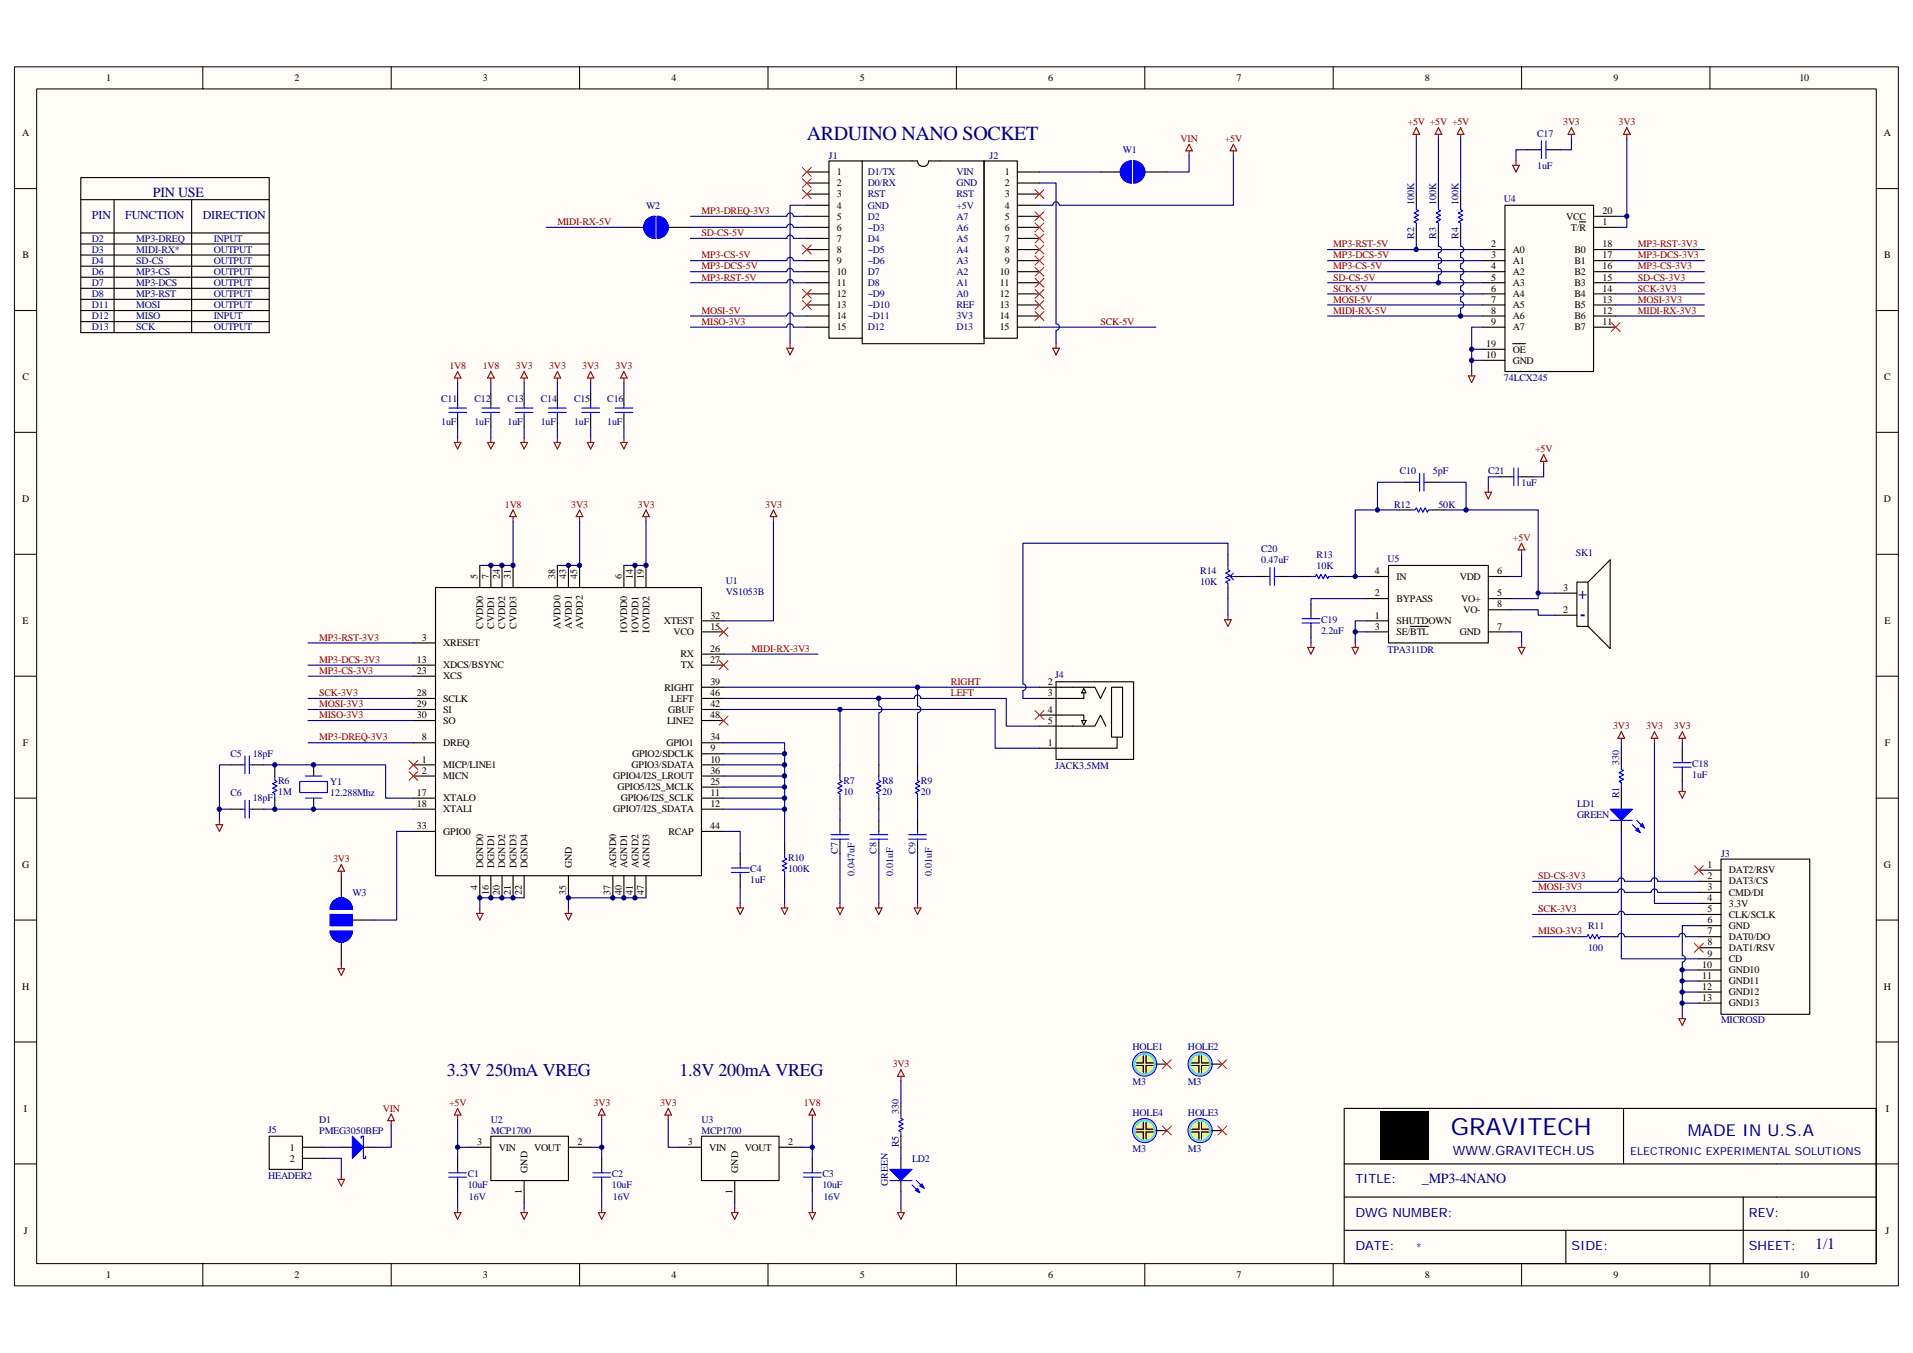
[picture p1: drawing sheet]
<svg xmlns="http://www.w3.org/2000/svg" width="297mm" height="210mm" viewBox="0 0 297 210" stroke-linecap="round" stroke-linejoin="round" font-family="sans-serif">
<path d="M2.3 10.4h292.5v189.2h-292.5z" fill="#fffcf8"/>
<path d="M2.2 10.4h292.6v189.2h-292.6z" fill="none" stroke="#000" stroke-width=".16"/>
<path d="M5.7 13.8h285.6v182.3h-285.6z" fill="#fffcf8"/>
<g fill="none" stroke="#000" stroke-width=".16">
<path d="M5.7 13.8h285.6v182.3h-285.6zM31.5 10.4v3.4M60.7 10.4v3.4M90 10.4v3.4M119.2 10.4v3.4M148.5 10.4v3.4M177.8 10.4v3.4M207 10.4v3.4M236.3 10.4v3.4M265.5 10.4v3.4M2.2 29.3h3.5M291.3 29.3h3.5"/>
<path d="M2.2 48.2h3.5M291.3 48.2h3.5M2.2 67.1h3.5M291.3 67.1h3.5M2.2 86h3.5M291.3 86h3.5M2.2 104.9h3.5M291.3 104.9h3.5M2.2 123.9h3.5M291.3 123.9h3.5M2.2 142.8h3.5M291.3 142.8h3.5"/>
<path d="M2.2 161.7h3.5M291.3 161.7h3.5M2.2 180.6h3.5M31.5 196.1v3.5M60.7 196.1v3.5M90 196.1v3.5M119.2 196.1v3.5M148.5 196.1v3.5M177.8 196.1v3.5M207 196.1v3.5M236.3 196.1v3.5M265.5 196.1v3.5"/>
<path d="M291.3 180.6h3.5"/>
</g>
<g fill="none" stroke="#000" stroke-width=".17">
<path d="M96.9 35.3h3.4M103.8 35.3h3.4M125.3 26.7h3.4M125.3 28.4h3.4M125.3 30.1h3.4M125.3 31.9h3.4M125.3 33.6h3.4M125.3 35.3h3.4M125.3 37h3.4M125.3 38.7h3.4M128.7 25h5.2v27.5h-5.2zM133.9 25h8.6a.87 .87 0 0 0 1.3 .7l.3-.3 .1-.4h8.6v28.3h-18.9v-.8"/>
<path d="M152.8 25h5.2v27.5h-5.2zM158 26.7h3.4M158 28.4h3.4M158 30.1h3.4M158 31.9h3.4M158 33.6h3.4M158 35.3h3.4M158 37h3.4M158 38.7h3.4M170.9 26.7h3.4M177.8 26.7h3.4M219.9 30.1v1.8"/>
<path d="M219.9 35.3v1.7M223.3 30.1v1.8M223.3 35.3v1.7M226.8 30.1v1.8M226.8 35.3v1.7M230.2 38.7h3.5M233.7 31.9h13.7v25.8h-13.7zM237.1 23.2h1.7M240.6 23.2h1.7M245.2 34.4h1M247.4 33.6h3.5M247.4 35.3h3.5"/>
<path d="M247.4 38.7h3.5M125.3 40.4h3.4M125.3 42.2h3.4M125.3 43.9h3.4M125.3 45.6h3.4M125.3 47.3h3.4M125.3 49h3.4M125.3 50.8h3.4M158 40.4h3.4M158 42.2h3.4M158 43.9h3.4M158 45.6h3.4"/>
<path d="M158 47.3h3.4M158 49h3.4M158 50.8h3.4M230.2 40.4h3.5M230.2 42.2h3.5M230.2 43.9h3.5M230.2 45.6h3.5M230.2 47.3h3.5M230.2 49h3.5M230.2 50.8h3.5M230.2 55.9h3.5M230.2 54.2h3.5"/>
<path d="M234.9 53.3h2M247.4 40.4h3.5M247.4 42.2h3.5M247.4 43.9h3.5M247.4 45.6h3.5M247.4 47.3h3.5M247.4 49h3.5M247.4 50.8h3.5M71.1 61.1v1.7M71.1 64.5v1.8M76.2 61.1v1.7M76.2 64.5v1.8"/>
<path d="M81.4 61.1v1.7M81.4 64.5v1.8M86.5 61.1v1.7M86.5 64.5v1.8M91.7 61.1v1.7M91.7 64.5v1.8M96.9 61.1v1.7M96.9 64.5v1.8M217.3 79.1h1.8M218.2 74.8h1.7M221.6 74.8h1.7M222.5 79.1h1.7"/>
<path d="M232.8 74h1.7M236.3 74h1.7M64.2 99.8h3.4M67.6 91.2h41.3v44.7h-41.3zM74.5 87.8v3.4M76.2 87.8v3.4M78 87.8v3.4M79.7 87.8v3.4M86.5 87.8v3.4M88.3 87.8v3.4M90 87.8v3.4M96.9 87.8v3.4"/>
<path d="M98.6 87.8v3.4M100.3 87.8v3.4M108.9 96.4h3.5M108.9 98.1h3.5M190.7 86v1.8M190.7 91.2v1.7M191.5 89.5h1.7M195 89.5h1.7M198.4 89.5h1.7M201.8 89.5h1.8M203.6 93.8v1.7M203.6 97.2v1.7"/>
<path d="M207 89.5h1.7M212.2 96.4h3.4M212.2 92.9h3.4M212.2 98.1h3.4M212.2 89.5h3.4M215.6 87.8h15.5v12h-15.5zM219 97.2h2.8M231.1 92.9h3.4M231.1 98.1h3.4M231.1 89.5h3.4M231.1 94.6h3.4M241.4 92.1h3.5"/>
<path d="M241.4 95.5h3.5M244.9 90.3h1.7v6.9h-1.7zM246.6 90.3l3.4-3.4v13.7l-3.4-3.4M35.8 118.7h1.7M39.2 118.7h1.8M42.7 118.7v1.7M48.7 118.7v1.7M64.2 108.4h3.4M64.2 118.7h3.4M64.2 115.3h3.4M64.2 103.2h3.4M64.2 104.9h3.4"/>
<path d="M64.2 110.1h3.4M64.2 111.8h3.4M108.9 106.7h3.5M108.9 108.4h3.5M108.9 118.7h3.5M108.9 115.3h3.5M108.9 117h3.5M108.9 103.2h3.5M108.9 101.5h3.5M108.9 110.1h3.5M108.9 111.8h3.5M130.4 118.7v1.7"/>
<path d="M136.5 118.7v1.7M142.5 118.7v1.7M161.4 106.7h8.6l.9 1.7 .8-1.7M161.4 111h6.9v.8M164 105.8h12v12.1h-12zM167.9 111.8h.7l-.3 .7zM168.3 107.5v.9h-6.9M168.3 106.8l.3 .7h-.7zM171.7 112.7l-.8-1.7-.9 1.7h-8.6M172.6 106.7h1.7v7.7h-1.7zM173.5 114.4v1.7h-12.1M251.8 117v1.7"/>
<path d="M261.2 116.1v1.8M261.2 119.6v1.7M35.8 125.6h1.7M39.2 125.6h1.8M42.7 123.9v1.7M48.7 123.9v1.7M53 135.9v3.4M64.2 120.4h3.4M64.2 123.9h3.4M64.2 125.6h3.4M64.2 129h3.4M74.5 135.9v3.4"/>
<path d="M76.2 135.9v3.4M78 135.9v3.4M79.7 135.9v3.4M81.4 135.9v3.4M88.3 135.9v3.4M95.2 135.9v3.4M96.9 135.9v3.4M98.6 135.9v3.4M100.3 135.9v3.4M108.9 120.4h3.5M108.9 123.9h3.5M108.9 125.6h3.5"/>
<path d="M108.9 122.2h3.5M108.9 129h3.5M114.9 132.5v1.7M114.9 135.9v1.7M121.8 130.7v1.8M121.8 135.9v1.7M130.4 123.9v1.7M130.4 127.3v1.7M130.4 130.7v1.8M136.5 123.9v1.7M136.5 127.3v1.7M136.5 130.7v1.8"/>
<path d="M142.5 123.9v1.7M142.5 127.3v1.7M142.5 130.7v1.8M251.8 122.2v3.4M251.8 127.3v1.7M263.8 135h3.4M263.8 136.8h3.4M263.8 138.5h3.4M267.2 133.3h13.8v24.1h-13.8zM53 146.2v3.5M54.7 142.8h3.5M244 145.4h1.7"/>
<path d="M249.2 145.4h1.7M263.8 140.2h3.4M263.8 141.9h3.4M263.8 143.7h3.4M263.8 145.4h3.4M263.8 147.1h3.4M263.8 148.8h3.4M263.8 150.5h3.4M263.8 152.3h3.4M263.8 154h3.4M263.8 155.7h3.4M41.8 176.3h5.2v5.2h-5.2z"/>
<path d="M47 178.1h3.4M47 179.8h3.4M53 178.1h1.7M56.4 178.1h1.8M71.1 179.8v1.7M72.8 178.1h3.4M76.2 176.3h12.1v6.9h-12.1zM88.3 178.1h3.4M93.4 179.8v1.7M105.5 178.1h3.4M108.9 176.3h12.1v6.9h-12.1zM121 178.1h3.4"/>
<path d="M126.1 179.8v1.7M139.9 171.2v1.7M139.9 176.3v1.8M139.9 179.8v1.7M252.1 172v8.6M71.1 183.2v1.7M81.4 183.2v3.4M93.4 183.2v1.7M114.1 183.2v3.4M126.1 183.2v1.7M139.9 183.2v1.7M208.7 185.8h82.6v5.1"/>
<path d="M208.7 180.6h82.6v5.2M243.1 190.9v5.2M270.7 185.8v10.3M291.3 180.6v-8.6h-82.6v24.1h82.6v-5.2h-82.6"/>
</g>
<path d="M214.3 172.4h7.5v7.5h-7.5z" fill="#000"/>
<g fill="#00f" stroke="#00f" stroke-width=".17">
<path d="M54.7 176.3l1.7 1.8-1.7 1.7z"/>
<path d="M138.2 181.5h3.4l-1.7 1.7z"/>
<path d="M142.5 184.4l.3 .7-.7-.3z"/>
<path d="M142.8 184.1l.4-.4 .3 .7z"/>
<path d="M250 125.6h3.5l-1.7 1.7z"/>
<path d="M254.3 128.5l.4 .7-.7-.3z"/>
<path d="M254.7 128.2l.3-.4 .4 .7z"/>
</g>
<g fill="none" stroke="#00f" stroke-width=".17">
<path d="M101.7 33.6a1.72 1.72 0 0 0-1.8 1.7 1.72 1.72 0 0 0 1.8 1.7v-3.4M102 33.6a1.71 1.71 0 0 1 1.8 1.7 1.71 1.71 0 0 1-1.8 1.7zM175.7 28.4a1.7 1.7 0 0 1-1.8-1.7 1.7 1.7 0 0 1 1.8-1.7v3.4M176 28.4a1.7 1.7 0 0 0 1.8-1.7 1.7 1.7 0 0 0-1.8-1.7v3.4M219.9 31.9v.6l.4 .2-.7 .4 .7 .3-.7 .3 .7 .4-.7 .3 .3 .2v.7M223.3 31.9v.6l.4 .2-.7 .4 .7 .3-.7 .3 .7 .4-.7 .3 .3 .2v.7M226.8 31.9v.6l.3 .2-.7 .4 .7 .3-.7 .3 .7 .4-.7 .3 .4 .2v.7M238.8 23.2h.5M239.3 21.9v2.7M240 21.9v2.7M240 23.2h.6M69.7 63.3h2.7"/>
<path d="M69.7 64h2.7M71.1 62.8v.5M71.1 64v.5M74.8 63.3h2.8M74.8 64h2.8M76.2 62.8v.5M76.2 64v.5M80 63.3h2.8M80 64h2.8M81.4 62.8v.5M81.4 64v.5M85.2 63.3h2.7"/>
<path d="M85.2 64h2.7M86.5 62.8v.5M86.5 64v.5M90.3 64h2.8M90.3 63.3h2.8M91.7 62.8v.5M91.7 64v.5M95.5 64h2.8M95.5 63.3h2.8M96.9 62.8v.5M96.9 64v.5M219.1 79.1h.6l.2-.3 .4 .7 .3-.7 .3 .7 .4-.7 .3 .7 .2-.4h.7"/>
<path d="M219.9 74.8h.5M220.4 73.5v2.7M221.1 73.5v2.7M221.1 74.8h.5M234.5 74h.6M235.1 72.6v2.8M235.7 72.6v2.8M235.7 74h.6M190.7 87.8v.6l.3 .2-.7 .3 .7 .4-.7 .3 .7 .4-.7 .3 .4 .2v.7M191 89.5h.5M191 89.5l.5 .5M191.5 88.9l-.5 .6"/>
<path d="M196.7 89.5h.5M197.2 88.1v2.7M197.9 88.1v2.7M197.9 89.5h.5M202.2 96.7h2.7M202.2 96h2.7M203.6 89.5h.7l.1-.4 .4 .7 .3-.7 .4 .7 .3-.7 .3 .7 .2-.3h.7M203.6 95.5v.5M203.6 96.7v.5M37.5 118.7h.5M38 117.3v2.8M38.7 117.3v2.8"/>
<path d="M38.7 118.7h.5M251.8 118.7v.7l.3 .2-.7 .3 .7 .3-.7 .4 .7 .3-.7 .4 .4 .2v.7M259.8 119.1h2.8M259.8 118.4h2.8M261.2 117.9v.5M261.2 119.1v.5M37.5 125.6h.5M38 124.2v2.8M38.7 124.2v2.8M38.7 125.6h.5M42.7 120.4v.7l.3 .2-.7 .3 .7 .4-.7 .3 .7 .4-.7 .3 .4 .2v.7M46.5 121.3h4.3v1.7h-4.3z"/>
<path d="M47.4 120.4h2.6M47.4 123.9h2.6M51.8 139.8a1.71 1.71 0 0 1 1.9-.3 1.71 1.71 0 0 1 1 1.6h-3.4a1.71 1.71 0 0 1 .5-1.3zM113.6 135.4h2.7M113.6 134.7h2.7M114.9 134.2v.5M114.9 135.4v.5M121.8 132.5v.7l.4 .1-.7 .4 .7 .3-.7 .4 .7 .3-.7 .3 .3 .2v.7M129 130.2h2.8M129 129.5h2.8M130.4 120.4v.7l.4 .2-.7 .3 .7 .4-.7 .3 .7 .4-.7 .3 .3 .2v.7M130.4 129v.5"/>
<path d="M130.4 130.2v.5M135.1 130.2h2.7M135.1 129.5h2.7M136.5 120.4v.7l.3 .2-.7 .3 .7 .4-.7 .3 .7 .4-.7 .3 .4 .2v.7M136.5 129v.5M136.5 130.2v.5M141.1 130.2h2.7M141.1 129.5h2.7M142.5 120.4v.7l.3 .2-.7 .3 .7 .4-.7 .3 .7 .4-.7 .3 .4 .2v.7M142.5 129v.5M142.5 130.2v.5M250 127.3h3.5"/>
<path d="M253.5 128l1.2 1.2M254.1 127.3l1.3 1.2M51.3 144.5h3.4a1.71 1.71 0 0 1-1.7 1.7 1.71 1.71 0 0 1-1.7-1.7zM54.7 141.9h-3.4v1.8h3.4v-1.8v.2M245.7 145.4h.7l.2-.4 .3 .7 .4-.7 .3 .7 .4-.7 .3 .7 .2-.3h.7M56.1 176.7v-.4h.3v3.5h.4v-.4M139.9 172.9v.7l.3 .2-.7 .3 .7 .3-.7 .4 .7 .3-.7 .4 .4 .1v.7M69.7 182h2.7M69.7 182.7h2.7M71.1 181.5v.5M71.1 182.7v.5M92.1 182.7h2.7"/>
<path d="M92.1 182h2.7M93.4 181.5v.5M93.4 182.7v.5M124.8 182.7h2.7M124.8 182h2.7M126.1 181.5v.5M126.1 182.7v.5M138.2 183.2h3.4M141.6 183.9l1.2 1.2M142.3 183.2l1.2 1.2"/>
</g>
<g fill="none" stroke="#000080" stroke-width=".17">
<path d="M84.8 35.3h12.1M107.2 33.6h15a.51 .51 0 0 1 .5-.5 .51 .51 0 0 1 .5 .5M107.2 37h15a.51 .51 0 0 1 .5-.5 .51 .51 0 0 1 .5 .5M107.2 35.3h15a.51 .51 0 0 1 .5-.5 .51 .51 0 0 1 .5 .5M123.2 33.6h2.1M123.2 37h2.1M123.2 35.3h2.1M125.3 31.9h-2.6v21.4M161.4 28.4h2.6v21.8a.51 .51 0 0 1 .5 .6 .51 .51 0 0 1-.5 .5v2M161.4 31.9h2.1a.51 .51 0 0 1 .5-.6 .51 .51 0 0 1 .5 .6M161.4 26.7h9.5M184.6 24.1v2.6h-3.4"/>
<path d="M191.5 24.1v7.8h-27M206.1 38.7h24.1M219.9 37v1.7M219.9 21.5v8.6M223.3 37v1.2a.51 .51 0 0 1 .6 .5 .51 .51 0 0 1-.6 .5M223.3 39.2v.7a.51 .51 0 0 1 .6 .5 .51 .51 0 0 1-.6 .6v.7a.51 .51 0 0 1 .6 .5 .51 .51 0 0 1-.6 .5M223.3 21.5v8.6M226.8 37v1.2a.51 .51 0 0 1 .5 .5 .51 .51 0 0 1-.5 .5M226.8 39.2v.7a.51 .51 0 0 1 .5 .5 .51 .51 0 0 1-.5 .6v.7a.51 .51 0 0 1 .5 .5 .51 .51 0 0 1-.5 .5M226.8 21.5v8.6M237.1 23.2h-1.7v1.8M244 21.5v1.7h-1.7"/>
<path d="M250.9 33.6h1.7v1.7h-1.7M250.9 38.7h13.7M252.6 21.5v12.1M71.1 59.4v1.7M76.2 59.4v1.7M81.4 59.4v1.7M86.5 59.4v1.7M91.7 59.4v1.7M96.9 59.4v1.7M107.2 40.4h15a.51 .51 0 0 1 .5-.5 .51 .51 0 0 1 .5 .5M107.2 42.2h15a.51 .51 0 0 1 .5-.5 .51 .51 0 0 1 .5 .5M107.2 43.9h15a.51 .51 0 0 1 .5-.5 .51 .51 0 0 1 .5 .5"/>
<path d="M107.2 49h15a.51 .51 0 0 1 .5-.5 .51 .51 0 0 1 .5 .5M107.2 50.8h15a.51 .51 0 0 1 .5-.6 .51 .51 0 0 1 .5 .6M123.2 40.4h2.1M123.2 42.2h2.1M123.2 43.9h2.1M123.2 49h2.1M123.2 50.8h2.1M161.4 50.8h18.1M206.1 40.4h24.1M206.1 42.2h24.1M206.1 49h24.1M206.1 45.6h24.1"/>
<path d="M206.1 47.3h24.1M206.1 43.9h17.2M223.3 42.7v1.2h6.9M226.8 42.7v.7a.51 .51 0 0 1 .5 .5 .51 .51 0 0 1-.5 .5M226.8 44.4v.7a.51 .51 0 0 1 .5 .5 .51 .51 0 0 1-.5 .5v.7a.51 .51 0 0 1 .5 .5 .51 .51 0 0 1-.5 .5v1.2M228.5 55.9h1.7M230.2 54.2h-1.7v3.5M250.9 40.4h13.7M250.9 42.2h13.7M250.9 43.9h13.7M250.9 49h13.7M250.9 45.6h13.7"/>
<path d="M250.9 47.3h13.7M71.1 66.3v1.7M76.2 66.3v1.7M81.4 66.3v1.7M86.5 66.3v1.7M91.7 66.3v1.7M96.9 66.3v1.7M213.9 79.1h-3.5v10.4h1.8M218.2 74.8h-4.3v4.3h3.4M223.3 74.8h4.3v4.3h-3.4M232.8 74h-1.7v1.7M239.7 72.3v1.7h-1.7"/>
<path d="M47.8 99.8h16.4M79.7 80.9v6.9h-5.2M90 80.9v6.9h-3.5M100.3 80.9v6.9h-3.4M120.1 80.9v15.5h-7.7M190.7 92.9v2.6M193.2 89.5h1.8M200.1 89.5h1.7M203.6 98.9v.9M208.7 89.5h1.7M210.4 98.1h1.8M212.2 96.4h-1.8v3.4"/>
<path d="M212.2 92.9h-8.6v.9M234.5 98.1h1.8v1.7M236.3 86v3.5h-1.8M35.8 118.7h-1.7v8.6M47.8 115.3h16.4M47.8 103.2h16.4M47.8 104.9h16.4M47.8 108.4h16.4M47.8 110.1h16.4M47.8 111.8h16.4M112.4 108.4h24.1v1.2a.51 .51 0 0 1 .4 .5 .51 .51 0 0 1-.4 .5v8.1M112.4 115.3h9.4v15.4"/>
<path d="M112.4 110.1h42.1v6h6.9M112.4 117h9.4M112.4 118.7h9.4M112.4 106.7h49M112.4 101.5h14.6M130.4 110.1v8.6M142.5 106.7v2.9a.51 .51 0 0 1 .5 .5 .51 .51 0 0 1-.5 .5v8.1M251.8 115.3v1.7M256.9 115.3v24.9h6.9M261.2 115.3v.8M34.1 125.6h1.7M81.4 139.3h-6.9v1.8"/>
<path d="M100.3 139.3h-12v1.8M112.4 129h2.5v3.5M112.4 125.6h9.4M112.4 120.4h9.4M112.4 122.2h9.4M112.4 123.9h9.4M114.9 137.6v2.6M121.8 137.6v2.6M130.4 125.6v1.7M130.4 132.5v7.7M136.5 125.6v1.7M136.5 132.5v7.7"/>
<path d="M142.5 125.6v1.7M142.5 132.5v7.7M238 136.8h13.2a.52 .52 0 0 1 .5-.6 .52 .52 0 0 1 .6 .6h4.1a.51 .51 0 0 1 .5-.6 .51 .51 0 0 1 .5 .6M238 138.5h13.2a.52 .52 0 0 1 .5-.5 .52 .52 0 0 1 .6 .5h4.1a.51 .51 0 0 1 .5-.5 .51 .51 0 0 1 .5 .5M251.8 129v19.8h12M257.4 136.8h6.4M257.4 138.5h6.4M261.2 121.3v.9M238 141.9h13.2a.51 .51 0 0 1 .5-.5 .51 .51 0 0 1 .5 .5h11.6M238 145.4h6M250.9 145.4h.3a.51 .51 0 0 1 .5-.6 .51 .51 0 0 1 .5 .6h8.5a.51 .51 0 0 1 .5-.6 .51 .51 0 0 1 .5 .6h2.1M261.2 149.3v1.2"/>
<path d="M261.2 155.7v1.7M261.2 154h2.6M261.2 152.3h2.6M263.8 150.5h-2.6v5.2h2.6M263.8 143.7h-2.6v4.6a.51 .51 0 0 1 .5 .5 .51 .51 0 0 1-.5 .5M50.4 179.8h2.6v2.6M50.4 178.1h2.6M60.7 174.6v3.5h-2.5M71.1 173.8v4.3M72.8 178.1h-1.7v1.7M91.7 178.1h1.7v1.7M93.4 173.8v4.3"/>
<path d="M103.8 173.8v4.3h1.7M124.4 178.1h1.7v1.7M126.1 173.8v4.3M139.9 167.7v3.5M139.9 178.1v1.7M71.1 184.9v2.6M81.4 186.6v.9M93.4 184.9v2.6M114.1 186.6v.9M126.1 184.9v2.6M139.9 184.9v2.6"/>
</g>
<g fill="none" stroke="#800000" stroke-width=".17">
<path d="M219.9 19.8l.5 1h-1zM223.3 19.8l.6 1h-1.1zM226.8 19.8l.5 1h-1zM244 19.8l.5 1h-1zM252.6 19.8l.5 1h-1zM184.6 22.4l.5 1h-1zM184.6 23.4v.7M191.5 22.4l.5 1h-1zM191.5 23.4v.7M219.9 20.8v.7M223.3 20.8v.7M226.8 20.8v.7"/>
<path d="M234.9 25.7h1l-.5 1zM235.4 25v.7M244 20.8v.7M252.6 20.8v.7M71.1 58.7v.7M71.1 57.7l.5 1h-1.1zM76.2 58.7v.7M76.2 57.7l.5 1h-1zM81.4 58.7v.7M81.4 57.7l.5 1h-1zM86.5 58.7v.7M86.5 57.7l.6 1h-1.1z"/>
<path d="M91.7 57.7l.5 1h-1zM91.7 58.7v.7M96.9 58.7v.7M96.9 57.7l.5 1h-1.1zM122.2 54h1l-.5 1.1zM122.7 53.3v.7M163.5 54h1l-.5 1.1zM164 53.3v.7M228 58.3h1l-.5 1.1zM228.5 57.7v.6M70.5 68.7h1.1l-.5 1zM71.1 68v.7"/>
<path d="M75.7 68.7h1l-.5 1zM76.2 68v.7M79.7 79.1l.5 1.1h-1.1zM80.9 68.7h1l-.5 1zM81.4 68v.7M86 68.7h1.1l-.6 1zM86.5 68v.7M90 79.1l.5 1.1h-1zM91.2 68.7h1l-.5 1zM91.7 68v.7M96.3 68.7h1.1l-.5 1zM96.9 68v.7"/>
<path d="M100.3 79.1l.5 1.1h-1zM120.1 79.1l.5 1.1h-1zM230.6 76.4h1l-.5 1zM231.1 75.7v.7M239.7 70.5l.5 1.1h-1zM239.7 71.6v.7M79.7 80.2v.7M90 80.2v.7M100.3 80.2v.7M120.1 80.2v.7M190.1 96.2h1.1l-.5 1zM190.7 95.5v.7"/>
<path d="M203.6 99.8v.7M210.4 99.8v.7M236.3 85.3v.7M236.3 99.8v.7M236.3 84.3l.5 1h-1.1zM203 100.5h1.1l-.5 1zM209.9 100.5h1.1l-.6 1zM235.7 100.5h1.1l-.5 1zM251.8 114.6v.7M251.8 113.6l.5 1h-1.1zM256.9 113.6l.5 1h-1zM256.9 114.6v.7"/>
<path d="M261.2 113.6l.5 1h-1zM261.2 114.6v.7M33.5 128h1.1l-.5 1zM34.1 127.3v.7M260.7 122.8h1l-.5 1.1zM261.2 122.2v.6M52.5 150.3h1l-.5 1.1zM53 149.7v.6M74 141.8h1l-.5 1zM74.5 141.1v.7M87.8 141.8h1l-.5 1zM88.3 141.1v.7"/>
<path d="M114.4 140.9h1.1l-.6 1zM114.9 140.2v.7M121.3 140.9h1l-.5 1zM121.8 140.2v.7M129.9 140.9h1.1l-.6 1zM130.4 140.2v.7M135.9 140.9h1.1l-.5 1zM136.5 140.2v.7M142 140.9h1l-.5 1zM142.5 140.2v.7M260.7 158.1h1l-.5 1zM261.2 157.4v.7"/>
<path d="M60.7 172.9l.6 1h-1.1zM60.7 173.9v.7M71.1 173.1v.7M71.1 172l.5 1.1h-1.1zM93.4 172l.6 1.1h-1.1zM93.4 173.1v.7M103.8 172l.5 1.1h-1.1zM103.8 173.1v.7M126.1 172l.5 1.1h-1zM126.1 173.1v.7M139.9 167v.7M139.9 166l.5 1h-1z"/>
<path d="M52.5 183h1l-.5 1.1zM53 182.4v.6M70.5 188.2h1.1l-.5 1zM71.1 187.5v.7M80.9 188.2h1l-.5 1zM81.4 187.5v.7M92.9 188.2h1.1l-.6 1zM93.4 187.5v.7M113.6 188.2h1l-.5 1zM114.1 187.5v.7M125.6 188.2h1l-.5 1zM126.1 187.5v.7"/>
<path d="M139.4 188.2h1l-.5 1zM139.9 187.5v.7"/>
</g>
<g fill="none" stroke="#f00" stroke-width=".16">
<path d="M124.6 26l1.4 1.4M124.6 27.7l1.4 1.4M124.6 29.4l1.4 1.4M124.6 38l1.4 1.4M126 26l-1.4 1.4M126 27.7l-1.4 1.4M126 29.4l-1.4 1.4M126 38l-1.4 1.4M160.7 39.8l1.4 1.3M160.7 38l1.4 1.4M160.7 36.3l1.4 1.4M160.7 34.6l1.4 1.4"/>
<path d="M160.7 32.9l1.4 1.3M160.7 29.4l1.4 1.4M162.1 39.8l-1.4 1.3M162.1 38l-1.4 1.4M162.1 36.3l-1.4 1.4M162.1 34.6l-1.4 1.4M162.1 32.9l-1.4 1.3M162.1 29.4l-1.4 1.4M124.6 44.9l1.4 1.4M124.6 46.6l1.4 1.4M126 44.9l-1.4 1.4M126 46.6l-1.4 1.4"/>
<path d="M160.7 48.4l1.4 1.3M160.7 46.6l1.4 1.4M160.7 44.9l1.4 1.4M160.7 43.2l1.4 1.4M160.7 41.5l1.4 1.4M162.1 48.4l-1.4 1.3M162.1 46.6l-1.4 1.4M162.1 44.9l-1.4 1.4M162.1 43.2l-1.4 1.4M162.1 41.5l-1.4 1.4M250.2 50.1l1.4 1.4M251.6 50.1l-1.4 1.4"/>
<path d="M111.7 97.4l1.3 1.4M113 97.4l-1.3 1.4M63.5 118l1.4 1.4M63.5 119.7l1.4 1.4M64.9 118l-1.4 1.4M64.9 119.7l-1.4 1.4M111.7 102.5l1.3 1.4M111.7 111.1l1.3 1.4M113 102.5l-1.3 1.4M113 111.1l-1.3 1.4M160.7 110.3l1.4 1.4M162.1 110.3l-1.4 1.4"/>
<path d="M263.1 134.4l1.4 1.3M264.5 134.4l-1.4 1.3M263.1 146.4l1.4 1.4M264.5 146.4l-1.4 1.4"/>
</g>
<g fill="#00f" stroke="#00f" stroke-width=".16">
<path d="M100.3 34.2l.4-.3 .6-.3h.4v3.4a1.71 1.71 0 0 1-1.6-.9 1.71 1.71 0 0 1 .2-1.9z" fill-rule="evenodd"/>
<path d="M102 33.6a1.71 1.71 0 0 1 1.8 1.7 1.71 1.71 0 0 1-1.8 1.7z" fill-rule="evenodd"/>
<path d="M174.3 25.7l.3-.4 .7-.3h.4v3.4a1.71 1.71 0 0 1-1.6-.9 1.71 1.71 0 0 1 .2-1.8z" fill-rule="evenodd"/>
<path d="M176 25a1.72 1.72 0 0 1 1.8 1.7 1.72 1.72 0 0 1-1.8 1.7z" fill-rule="evenodd"/>
<path d="M51.3 144.5h3.4a1.73 1.73 0 0 1-1.7 1.8 1.73 1.73 0 0 1-1.7-1.8z" fill-rule="evenodd"/>
<path d="M51.6 140a1.7 1.7 0 0 1 2-.6 1.7 1.7 0 0 1 1.1 1.7h-3.4v-.4z" fill-rule="evenodd"/>
</g>
<path d="M51.3 142h3.4v1.7h-3.4z" fill="#00f"/>
<path d="M51.3 141.9h3.4v1.8h-3.4z" fill="none" stroke="#00f" stroke-width=".16"/>
<path d="M41 125.6h23.2M64.2 129h-2.6v13.8h-3.4" fill="none" stroke="#000080" stroke-width=".17"/>
<path d="M53 134.2l.5 1h-1zM53 135.2v.7" fill="none" stroke="#800000" stroke-width=".17"/>
<g fill="none" stroke="#000" stroke-width=".17">
<path d="M12.5 36.2h29.3M12.5 37.9h29.3M12.5 39.6h29.3M12.5 27.6h29.3v24h-29.3zM12.5 31h29.3M17.7 31v20.6M29.8 31v20.6M12.5 41.3h29.3M12.5 43h29.3M12.5 44.7h29.3M12.5 46.5h29.3M12.5 48.2h29.3"/>
<path d="M12.5 49.9h29.3"/>
</g>
<circle cx="177.7" cy="165.1" r="1.88" fill="#c0c0c0" stroke="#00f" stroke-width=".16"/>
<circle cx="177.7" cy="165.1" r="1.54" fill="#f1f220" stroke="#0ff" stroke-width=".16"/>
<path d="M176.5 165.4h1v1M177.5 163.9v1.1h-1M178 163.9v1.1h1M179 165.4h-1v1M179.5 165.1h1.7" fill="none" stroke="#000" stroke-width=".17"/>
<circle cx="186.3" cy="165.1" r="1.88" fill="#c0c0c0" stroke="#00f" stroke-width=".16"/>
<circle cx="186.3" cy="165.1" r="1.54" fill="#f1f220" stroke="#0ff" stroke-width=".16"/>
<path d="M185.1 165.4h1.1v1M186.2 163.9v1.1h-1.1M186.6 163.9v1.1h1M187.6 165.4h-1v1M188.1 165.1h1.7" fill="none" stroke="#000" stroke-width=".17"/>
<circle cx="186.4" cy="175.5" r="1.88" fill="#c0c0c0" stroke="#00f" stroke-width=".16"/>
<circle cx="186.4" cy="175.5" r="1.54" fill="#f1f220" stroke="#0ff" stroke-width=".16"/>
<path d="M185.1 175.7h1.1v1.1M186.2 174.2v1.1h-1.1M186.6 174.2v1.1h1M187.6 175.7h-1v1.1M188.1 175.5h1.7" fill="none" stroke="#000" stroke-width=".17"/>
<circle cx="177.7" cy="175.5" r="1.88" fill="#c0c0c0" stroke="#00f" stroke-width=".16"/>
<circle cx="177.7" cy="175.5" r="1.54" fill="#f1f220" stroke="#0ff" stroke-width=".16"/>
<path d="M176.5 175.7h1v1.1M177.5 174.2v1.1h-1M178 174.2v1.1h1M179 175.7h-1v1.1M179.5 175.5h1.7" fill="none" stroke="#000" stroke-width=".17"/>
<path d="M230.2 50.8h-1.7v3.4M227.6 79.1h11.2v13h2.6M190.7 86v-1.7h-31.9v21.9a.51 .51 0 0 1 .5 .5 .51 .51 0 0 1-.5 .5v1.2h2.6M234.5 94.6h4.3v.9h2.6M238.8 92.1v.8h-4.3M41 118.7h18.9v5.2h4.3M136.5 108.4h5.5a.51 .51 0 0 1 .5-.5 .51 .51 0 0 1 .5 .5M143 108.4h13.2v4.3h5.2" fill="none" stroke="#000080" stroke-width=".17"/>
<path d="M180.5 164.5l1.4 1.3M180.5 174.8l1.4 1.3M181.9 164.5l-1.4 1.3M181.9 174.8l-1.4 1.3M189.1 164.5l1.4 1.3M189.1 174.8l1.4 1.3M190.5 164.5l-1.4 1.3M190.5 174.8l-1.4 1.3" fill="none" stroke="#f00" stroke-width=".16"/>
<g fill="#000080" stroke="#000080" stroke-width=".16">
<circle cx="34.1" cy="125.6" r=".34"/>
<circle cx="42.7" cy="125.6" r=".33"/>
<circle cx="42.7" cy="118.7" r=".33"/>
<circle cx="48.7" cy="125.6" r=".34"/>
<circle cx="48.7" cy="118.7" r=".34"/>
<circle cx="71.1" cy="178" r=".33"/>
<circle cx="74.5" cy="139.3" r=".33"/>
<circle cx="76.2" cy="139.3" r=".34"/>
<circle cx="76.2" cy="87.7" r=".34"/>
<circle cx="77.9" cy="139.3" r=".34"/>
<circle cx="77.9" cy="87.7" r=".34"/>
<circle cx="79.7" cy="139.3" r=".33"/>
<circle cx="79.7" cy="87.7" r=".33"/>
<circle cx="88.3" cy="139.3" r=".34"/>
<circle cx="88.3" cy="87.7" r=".34"/>
<circle cx="90" cy="87.7" r=".34"/>
<circle cx="93.4" cy="178" r=".33"/>
<circle cx="95.1" cy="139.3" r=".34"/>
<circle cx="96.9" cy="139.3" r=".33"/>
<circle cx="98.6" cy="139.3" r=".34"/>
<circle cx="98.6" cy="87.7" r=".34"/>
<circle cx="100.3" cy="87.7" r=".34"/>
<circle cx="121.8" cy="125.6" r=".34"/>
<circle cx="121.8" cy="123.9" r=".34"/>
<circle cx="121.8" cy="122.1" r=".33"/>
<circle cx="121.8" cy="120.4" r=".34"/>
<circle cx="121.8" cy="118.7" r=".34"/>
<circle cx="121.8" cy="117" r=".33"/>
<circle cx="126.1" cy="178" r=".33"/>
<circle cx="130.4" cy="110.1" r=".33"/>
<circle cx="136.4" cy="108.4" r=".34"/>
<circle cx="142.5" cy="106.7" r=".34"/>
<circle cx="210.4" cy="98.1" r=".34"/>
<circle cx="210.4" cy="89.5" r=".33"/>
<circle cx="213.9" cy="79.1" r=".33"/>
<circle cx="219.9" cy="38.7" r=".34"/>
<circle cx="223.3" cy="43.9" r=".34"/>
<circle cx="226.8" cy="49" r=".34"/>
<circle cx="227.6" cy="79.1" r=".34"/>
<circle cx="228.5" cy="55.9" r=".33"/>
<circle cx="228.5" cy="54.2" r=".33"/>
<circle cx="238.8" cy="92" r=".33"/>
<circle cx="252.6" cy="33.6" r=".33"/>
<circle cx="261.2" cy="155.7" r=".34"/>
<circle cx="261.2" cy="154" r=".34"/>
<circle cx="261.2" cy="152.2" r=".33"/>
<circle cx="261.2" cy="150.5" r=".34"/>
</g>
<text font-size="3.7" fill="#000080" x="225.3" y="176.1">GRAVITECH</text>
<text font-size="3.1" fill="#000080" x="125.3" y="21.7">ARDUINO NANO SOCKET</text>
<g font-size="2.8" fill="#000080">
<text x="69.4" y="167.1">3.3V 250mA VREG</text>
<text x="105.5" y="167.1">1.8V 200mA VREG</text>
</g>
<g font-size="2.5" fill="#000080">
<text x="245" y="92.9">+</text>
<text x="245.4" y="96">-</text>
<text x="262.1" y="176.3">MADE IN U.S.A</text>
<text x="281.9" y="193.8">1/1</text>
</g>
<g font-size="2.2" fill="#000080">
<text x="23.7" y="30.5">PIN USE</text>
<text x="220.8" y="183.6">_MP3-4NANO</text>
</g>
<g font-size="2" fill="#000080">
<text x="225.6" y="179.2">WWW.GRAVITECH.US</text>
<text x="210.5" y="183.7">TITLE:</text>
<text x="210.5" y="188.8">DWG NUMBER:</text>
<text x="271.5" y="188.8">REV:</text>
<text x="210.5" y="194">DATE:</text>
<text x="244" y="194">SIDE:</text>
<text x="271.5" y="194">SHEET:</text>
</g>
<g font-size="1.9" fill="#000080">
<text x="14.3" y="34">PIN</text>
<text x="19.4" y="34">FUNCTION</text>
<text x="31.5" y="34">DIRECTION</text>
</g>
<text font-size="1.7" fill="#000080" x="253.1" y="179.3">ELECTRONIC EXPERIMENTAL SOLUTIONS</text>
<g font-size="1.6">
<text x="16.5" y="12.6">1</text>
<text x="45.7" y="12.6">2</text>
<text x="75" y="12.6">3</text>
<text x="104.2" y="12.6">4</text>
<text x="133.5" y="12.6">5</text>
<text x="162.7" y="12.6">6</text>
<text x="192" y="12.6">7</text>
<text x="221.3" y="12.6">8</text>
<text x="250.5" y="12.6">9</text>
<text x="279.4" y="12.6">10</text>
<text x="3.4" y="21.2">A</text>
<text x="292.5" y="21.2">A</text>
<text x="129.9" y="27.2">1</text>
<text x="129.9" y="28.9">2</text>
<text x="156" y="27.2">1</text>
<text x="156" y="28.9">2</text>
<text x="129.9" y="30.6">3</text>
<text x="129.9" y="32.4">4</text>
<text x="129.9" y="34.1">5</text>
<text x="129.9" y="35.8">6</text>
<text x="156" y="30.6">3</text>
<text x="156" y="32.4">4</text>
<text x="156" y="34.1">5</text>
<text x="156" y="35.8">6</text>
<text x="243.2" y="34.1">VCC</text>
<text x="243.9" y="35.8">T/R</text>
<text x="248.8" y="34.9">1</text>
<text x="248.8" y="33.2">20</text>
<text x="3.5" y="40.1">B</text>
<text x="129.9" y="37.5">7</text>
<text x="129.9" y="39.2">8</text>
<text x="129.9" y="41">9</text>
<text x="156" y="37.5">7</text>
<text x="156" y="39.2">8</text>
<text x="156" y="41">9</text>
<text x="231.6" y="38.4">2</text>
<text x="231.6" y="40.1">3</text>
<text x="231.6" y="41.8">4</text>
<text x="234.9" y="39.2">A0</text>
<text x="234.9" y="41">A1</text>
<text x="244.5" y="41">B1</text>
<text x="244.5" y="39.2">B0</text>
<text x="248.8" y="41.8">16</text>
<text x="248.8" y="40.1">17</text>
<text x="248.8" y="38.4">18</text>
<text x="292.6" y="40.1">B</text>
<text x="129.9" y="42.7">10</text>
<text x="129.9" y="44.4">11</text>
<text x="129.9" y="46.1">12</text>
<text x="129.9" y="47.8">13</text>
<text x="155.2" y="42.7">10</text>
<text x="155.2" y="44.4">11</text>
<text x="155.2" y="46.1">12</text>
<text x="155.2" y="47.8">13</text>
<text x="231.6" y="43.5">5</text>
<text x="231.6" y="45.3">6</text>
<text x="231.6" y="47">7</text>
<text x="234.9" y="42.7">A2</text>
<text x="234.9" y="44.4">A3</text>
<text x="234.9" y="46.1">A4</text>
<text x="234.9" y="47.8">A5</text>
<text x="244.5" y="47.8">B5</text>
<text x="244.5" y="46.1">B4</text>
<text x="244.5" y="44.4">B3</text>
<text x="244.5" y="42.7">B2</text>
<text x="248.8" y="47">13</text>
<text x="248.8" y="45.3">14</text>
<text x="248.8" y="43.5">15</text>
<text x="129.9" y="49.6">14</text>
<text x="129.9" y="51.3">15</text>
<text x="155.2" y="49.6">14</text>
<text x="155.2" y="51.3">15</text>
<text x="230.8" y="53.8">19</text>
<text x="231.6" y="48.7">8</text>
<text x="231.6" y="50.4">9</text>
<text x="234.9" y="49.6">A6</text>
<text x="234.9" y="51.3">A7</text>
<text x="244.5" y="51.3">B7</text>
<text x="244.5" y="49.6">B6</text>
<text x="248.8" y="50.4">11</text>
<text x="248.8" y="48.7">12</text>
<text x="3.5" y="59">C</text>
<text x="230.8" y="55.6">10</text>
<text x="234.9" y="56.4">GND</text>
<text x="234.9" y="54.7">OE</text>
<text x="292.6" y="59">C</text>
<text x="3.4" y="77.9">D</text>
<text x="292.5" y="77.9">D</text>
<text x="74.2" y="89.8" transform="rotate(-90 74.2 89.8)">5</text>
<text x="75.9" y="89.8" transform="rotate(-90 75.9 89.8)">7</text>
<text x="77.6" y="89.8" transform="rotate(-90 77.6 89.8)">24</text>
<text x="79.3" y="89.8" transform="rotate(-90 79.3 89.8)">31</text>
<text x="86.2" y="89.8" transform="rotate(-90 86.2 89.8)">38</text>
<text x="87.9" y="89.8" transform="rotate(-90 87.9 89.8)">43</text>
<text x="89.6" y="89.8" transform="rotate(-90 89.6 89.8)">45</text>
<text x="96.5" y="89.8" transform="rotate(-90 96.5 89.8)">6</text>
<text x="98.3" y="89.8" transform="rotate(-90 98.3 89.8)">14</text>
<text x="100" y="89.8" transform="rotate(-90 100 89.8)">19</text>
<text x="213.5" y="89.1">4</text>
<text x="216.8" y="90">IN</text>
<text x="226.7" y="90">VDD</text>
<text x="232.5" y="89.1">6</text>
<text x="110.3" y="96">32</text>
<text x="213.5" y="96">1</text>
<text x="213.5" y="92.6">2</text>
<text x="216.8" y="93.4">BYPASS</text>
<text x="226.9" y="93.4">VO+</text>
<text x="227.2" y="95.1">VO-</text>
<text x="232.5" y="94.3">8</text>
<text x="232.5" y="92.6">5</text>
<text x="242.7" y="91.7">3</text>
<text x="242.7" y="95.1">2</text>
<text x="3.5" y="96.9">E</text>
<text x="65.5" y="99.4">3</text>
<text x="68.8" y="100.3">XRESET</text>
<text x="75" y="97.6" transform="rotate(-90 75 97.6)">CVDD0</text>
<text x="76.7" y="97.6" transform="rotate(-90 76.7 97.6)">CVDD1</text>
<text x="78.5" y="97.6" transform="rotate(-90 78.5 97.6)">CVDD2</text>
<text x="80.2" y="97.6" transform="rotate(-90 80.2 97.6)">CVDD3</text>
<text x="87.1" y="97.7" transform="rotate(-90 87.1 97.7)">AVDD0</text>
<text x="88.8" y="97.7" transform="rotate(-90 88.8 97.7)">AVDD1</text>
<text x="90.5" y="97.7" transform="rotate(-90 90.5 97.7)">AVDD2</text>
<text x="97.4" y="98.2" transform="rotate(-90 97.4 98.2)">IOVDD0</text>
<text x="99.1" y="98.2" transform="rotate(-90 99.1 98.2)">IOVDD1</text>
<text x="100.8" y="98.2" transform="rotate(-90 100.8 98.2)">IOVDD2</text>
<text x="103.1" y="96.9">XTEST</text>
<text x="104.6" y="98.6">VCO</text>
<text x="110.3" y="101.2">26</text>
<text x="110.3" y="97.7">15</text>
<text x="213.5" y="97.7">3</text>
<text x="216.8" y="96.9">SHUTDOWN</text>
<text x="216.8" y="98.6">SE/BTL</text>
<text x="226.7" y="98.6">GND</text>
<text x="232.5" y="97.7">7</text>
<text x="292.6" y="96.9">E</text>
<text x="64.7" y="102.9">13</text>
<text x="64.7" y="104.6">23</text>
<text x="68.8" y="103.7">XDCS/BSYNC</text>
<text x="68.8" y="105.5">XCS</text>
<text x="103.2" y="107.2">RIGHT</text>
<text x="105.6" y="102">RX</text>
<text x="105.7" y="103.7">TX</text>
<text x="110.3" y="102.9">27</text>
<text x="110.3" y="106.3">39</text>
<text x="162.7" y="106.3">2</text>
<text x="64.7" y="108">28</text>
<text x="64.7" y="109.7">29</text>
<text x="64.7" y="111.5">30</text>
<text x="68.8" y="108.9">SCLK</text>
<text x="68.8" y="110.6">SI</text>
<text x="68.8" y="112.3">SO</text>
<text x="103.6" y="112.3">LINE2</text>
<text x="103.7" y="110.6">GBUF</text>
<text x="104.2" y="108.9">LEFT</text>
<text x="110.3" y="111.5">48</text>
<text x="110.3" y="108">46</text>
<text x="110.3" y="109.7">42</text>
<text x="162.7" y="108">3</text>
<text x="162.7" y="110.6">4</text>
<text x="162.7" y="112.3">5</text>
<text x="3.6" y="115.8">F</text>
<text x="65.5" y="118.4">1</text>
<text x="65.5" y="114.9">8</text>
<text x="68.8" y="119.2">MICP/LINE1</text>
<text x="68.8" y="115.8">DREQ</text>
<text x="98.1" y="119.2">GPIO3/SDATA</text>
<text x="98.2" y="117.5">GPIO2/SDCLK</text>
<text x="103.5" y="115.8">GPIO1</text>
<text x="110.3" y="118.4">10</text>
<text x="110.3" y="116.6">9</text>
<text x="110.3" y="114.9">34</text>
<text x="162.7" y="115.8">1</text>
<text x="292.6" y="115.8">F</text>
<text x="64.7" y="123.5">17</text>
<text x="64.7" y="125.2">18</text>
<text x="65.5" y="120.1">2</text>
<text x="68.8" y="120.9">MICN</text>
<text x="68.8" y="124.4">XTALO</text>
<text x="95.2" y="120.9">GPIO4/I2S_LROUT</text>
<text x="95.9" y="122.7">GPIO5/I2S_MCLK</text>
<text x="96.4" y="124.4">GPIO6/I2S_SCLK</text>
<text x="110.3" y="123.5">11</text>
<text x="110.3" y="125.2">12</text>
<text x="110.3" y="121.8">25</text>
<text x="110.3" y="120.1">36</text>
<text x="64.7" y="128.7">33</text>
<text x="68.8" y="126.1">XTALI</text>
<text x="68.8" y="129.5">GPIO0</text>
<text x="95.2" y="126.1">GPIO7/I2S_SDATA</text>
<text x="103.8" y="129.5">RCAP</text>
<text x="110.3" y="128.7">44</text>
<text x="3.4" y="134.7">G</text>
<text x="75" y="134.7" transform="rotate(-90 75 134.7)">DGND0</text>
<text x="76.7" y="134.7" transform="rotate(-90 76.7 134.7)">DGND1</text>
<text x="78.5" y="134.7" transform="rotate(-90 78.5 134.7)">DGND2</text>
<text x="80.2" y="134.7" transform="rotate(-90 80.2 134.7)">DGND3</text>
<text x="81.9" y="134.7" transform="rotate(-90 81.9 134.7)">DGND4</text>
<text x="88.8" y="134.7" transform="rotate(-90 88.8 134.7)">GND</text>
<text x="95.7" y="134.7" transform="rotate(-90 95.7 134.7)">AGND0</text>
<text x="97.4" y="134.7" transform="rotate(-90 97.4 134.7)">AGND1</text>
<text x="99.1" y="134.7" transform="rotate(-90 99.1 134.7)">AGND2</text>
<text x="100.8" y="134.7" transform="rotate(-90 100.8 134.7)">AGND3</text>
<text x="265.1" y="134.7">1</text>
<text x="265.1" y="136.4">2</text>
<text x="268.5" y="135.6">DAT2/RSV</text>
<text x="268.5" y="137.3">DAT3/CS</text>
<text x="292.5" y="134.7">G</text>
<text x="74.2" y="138.1" transform="rotate(-90 74.2 138.1)">4</text>
<text x="75.9" y="138.9" transform="rotate(-90 75.9 138.9)">16</text>
<text x="77.6" y="138.9" transform="rotate(-90 77.6 138.9)">20</text>
<text x="79.3" y="138.9" transform="rotate(-90 79.3 138.9)">21</text>
<text x="81" y="138.9" transform="rotate(-90 81 138.9)">22</text>
<text x="87.9" y="138.9" transform="rotate(-90 87.9 138.9)">35</text>
<text x="94.8" y="138.9" transform="rotate(-90 94.8 138.9)">37</text>
<text x="96.5" y="138.9" transform="rotate(-90 96.5 138.9)">40</text>
<text x="98.3" y="138.9" transform="rotate(-90 98.3 138.9)">41</text>
<text x="100" y="138.9" transform="rotate(-90 100 138.9)">47</text>
<text x="265.1" y="138.1">3</text>
<text x="265.1" y="139.8">4</text>
<text x="265.1" y="141.6">5</text>
<text x="265.1" y="143.3">6</text>
<text x="268.5" y="139">CMD/DI</text>
<text x="268.5" y="140.7">3.3V</text>
<text x="268.5" y="142.4">CLK/SCLK</text>
<text x="265.1" y="145">7</text>
<text x="265.1" y="146.7">8</text>
<text x="265.1" y="148.5">9</text>
<text x="268.5" y="144.1">GND</text>
<text x="268.5" y="145.9">DAT0/DO</text>
<text x="268.5" y="147.6">DAT1/RSV</text>
<text x="268.5" y="149.3">CD</text>
<text x="3.4" y="153.6">H</text>
<text x="264.3" y="150.2">10</text>
<text x="264.3" y="151.9">11</text>
<text x="264.3" y="153.6">12</text>
<text x="264.3" y="155.3">13</text>
<text x="268.5" y="151">GND10</text>
<text x="268.5" y="152.8">GND11</text>
<text x="268.5" y="154.5">GND12</text>
<text x="292.5" y="153.6">H</text>
<text x="268.5" y="156.2">GND13</text>
<text x="3.7" y="172.5">I</text>
<text x="292.8" y="172.5">I</text>
<text x="45" y="178.6">1</text>
<text x="74.1" y="177.7">3</text>
<text x="77.4" y="178.6">VIN</text>
<text x="82.9" y="178.6">VOUT</text>
<text x="89.7" y="177.7">2</text>
<text x="106.8" y="177.7">3</text>
<text x="110.1" y="178.6">VIN</text>
<text x="115.6" y="178.6">VOUT</text>
<text x="122.4" y="177.7">2</text>
<text x="45" y="180.3">2</text>
<text x="81" y="185.4" transform="rotate(-90 81 185.4)">1</text>
<text x="81.9" y="182" transform="rotate(-90 81.9 182)">GND</text>
<text x="113.7" y="185.4" transform="rotate(-90 113.7 185.4)">1</text>
<text x="114.6" y="182" transform="rotate(-90 114.6 182)">GND</text>
<text x="3.7" y="191.5">J</text>
<text x="292.8" y="191.5">J</text>
<text x="16.5" y="198.3">1</text>
<text x="45.7" y="198.3">2</text>
<text x="75" y="198.3">3</text>
<text x="104.2" y="198.3">4</text>
<text x="133.5" y="198.3">5</text>
<text x="162.7" y="198.3">6</text>
<text x="192" y="198.3">7</text>
<text x="221.3" y="198.3">8</text>
<text x="250.5" y="198.3">9</text>
<text x="279.4" y="198.3">10</text>
</g>
<g font-size="1.6" fill="#000080">
<text x="174.3" y="23.7">W1</text>
<text x="238.7" y="21.3">C17</text>
<text x="128.7" y="24.6">J1</text>
<text x="134.7" y="27.2">D1/TX</text>
<text x="134.7" y="28.9">D0/RX</text>
<text x="148.5" y="27.2">VIN</text>
<text x="148.5" y="28.9">GND</text>
<text x="153.7" y="24.6">J2</text>
<text x="238.7" y="26.2">1uF</text>
<text x="100.3" y="32.4">W2</text>
<text x="134.7" y="30.6">RST</text>
<text x="134.7" y="32.4">GND</text>
<text x="134.7" y="34.1">D2</text>
<text x="134.7" y="35.8">~D3</text>
<text x="148.5" y="34.1">A7</text>
<text x="148.5" y="35.8">A6</text>
<text x="148.5" y="30.6">RST</text>
<text x="148.5" y="32.4">+5V</text>
<text x="219.6" y="31.9" transform="rotate(-90 219.6 31.9)">100K</text>
<text x="223" y="31.9" transform="rotate(-90 223 31.9)">100K</text>
<text x="226.5" y="31.9" transform="rotate(-90 226.5 31.9)">100K</text>
<text x="233.5" y="31.3">U4</text>
<text x="14.3" y="37.5">D2</text>
<text x="14.3" y="39.2">D3</text>
<text x="14.3" y="41">D4</text>
<text x="21.2" y="37.5">MP3-DREQ</text>
<text x="21.2" y="39.2">MIDI-RX*</text>
<text x="21.2" y="41">SD-CS</text>
<text x="33.2" y="37.5">INPUT</text>
<text x="33.2" y="39.2">OUTPUT</text>
<text x="33.2" y="41">OUTPUT</text>
<text x="134.7" y="37.5">D4</text>
<text x="134.7" y="39.2">~D5</text>
<text x="134.7" y="41">~D6</text>
<text x="148.5" y="37.5">A5</text>
<text x="148.5" y="39.2">A4</text>
<text x="148.5" y="41">A3</text>
<text x="219.6" y="37" transform="rotate(-90 219.6 37)">R2</text>
<text x="223" y="37" transform="rotate(-90 223 37)">R3</text>
<text x="226.5" y="37" transform="rotate(-90 226.5 37)">R4</text>
<text x="14.3" y="42.7">D6</text>
<text x="14.3" y="44.4">D7</text>
<text x="14.3" y="46.1">D8</text>
<text x="14.3" y="47.8">D11</text>
<text x="21.2" y="42.7">MP3-CS</text>
<text x="21.2" y="44.4">MP3-DCS</text>
<text x="21.2" y="46.1">MP3-RST</text>
<text x="21.2" y="47.8">MOSI</text>
<text x="33.2" y="44.4">OUTPUT</text>
<text x="33.2" y="42.7">OUTPUT</text>
<text x="33.2" y="46.1">OUTPUT</text>
<text x="33.2" y="47.8">OUTPUT</text>
<text x="134.7" y="47.8">~D10</text>
<text x="134.7" y="46.1">~D9</text>
<text x="134.7" y="42.7">D7</text>
<text x="134.7" y="44.4">D8</text>
<text x="148.5" y="42.7">A2</text>
<text x="148.5" y="44.4">A1</text>
<text x="148.5" y="46.1">A0</text>
<text x="148.5" y="47.8">REF</text>
<text x="14.3" y="49.6">D12</text>
<text x="14.3" y="51.3">D13</text>
<text x="21.2" y="51.3">SCK</text>
<text x="21.2" y="49.6">MISO</text>
<text x="33.2" y="49.6">INPUT</text>
<text x="33.2" y="51.3">OUTPUT</text>
<text x="134.7" y="49.6">~D11</text>
<text x="134.7" y="51.3">D12</text>
<text x="148.5" y="49.6">3V3</text>
<text x="148.5" y="51.3">D13</text>
<text x="233.5" y="59.2">74LCX245</text>
<text x="68.5" y="62.5">C11</text>
<text x="68.5" y="65.9">1uF</text>
<text x="73.7" y="62.5">C12</text>
<text x="73.7" y="65.9">1uF</text>
<text x="78.8" y="62.5">C13</text>
<text x="78.8" y="65.9">1uF</text>
<text x="84" y="62.5">C14</text>
<text x="84" y="65.9">1uF</text>
<text x="89.2" y="62.5">C15</text>
<text x="89.2" y="65.9">1uF</text>
<text x="94.3" y="62.5">C16</text>
<text x="94.3" y="65.9">1uF</text>
<text x="217.3" y="73.6">C10</text>
<text x="222.5" y="73.6">5pF</text>
<text x="231.1" y="73.6">C21</text>
<text x="236.3" y="75.4">1uF</text>
<text x="216.5" y="78.8">R12</text>
<text x="223.4" y="78.8">50K</text>
<text x="186.4" y="89.1">R14</text>
<text x="195.8" y="85.7">C20</text>
<text x="195.8" y="87.4">0.47uF</text>
<text x="204.4" y="86.5">R13</text>
<text x="204.4" y="88.2">10K</text>
<text x="215.5" y="87.2">U5</text>
<text x="244.7" y="86.4">SK1</text>
<text x="112.7" y="90.7">U1</text>
<text x="112.7" y="92.4">VS1053B</text>
<text x="186.4" y="90.8">10K</text>
<text x="205.1" y="96.7">C19</text>
<text x="205.1" y="98.4">2.2uF</text>
<text x="215.5" y="101.3">TPA311DR</text>
<text x="163.8" y="105.3">J4</text>
<text x="35.8" y="117.5">C5</text>
<text x="39.2" y="117.5">18pF</text>
<text x="163.8" y="119.4">JACK3.5MM</text>
<text x="251.4" y="118.7" transform="rotate(-90 251.4 118.7)">330</text>
<text x="262.8" y="119">C18</text>
<text x="35.8" y="123.5">C6</text>
<text x="39.2" y="124.4">18pF</text>
<text x="43.2" y="121.6">R6</text>
<text x="43.2" y="123.3">1M</text>
<text x="51.3" y="121.8">Y1</text>
<text x="51.3" y="123.5">12.288Mhz</text>
<text x="131" y="121.6">R7</text>
<text x="131" y="123.3">10</text>
<text x="137" y="121.6">R8</text>
<text x="137" y="123.3">20</text>
<text x="143" y="121.6">R9</text>
<text x="143" y="123.3">20</text>
<text x="244.9" y="125.2">LD1</text>
<text x="251.4" y="123.9" transform="rotate(-90 251.4 123.9)">R1</text>
<text x="262.8" y="120.8">1uF</text>
<text x="244.9" y="127">GREEN</text>
<text x="116.5" y="135.4">C4</text>
<text x="116.5" y="137.1">1uF</text>
<text x="122.4" y="133.7">R10</text>
<text x="122.4" y="135.4">100K</text>
<text x="130.1" y="132.5" transform="rotate(-90 130.1 132.5)">C7</text>
<text x="132.7" y="135.9" transform="rotate(-90 132.7 135.9)">0.047uF</text>
<text x="136.1" y="132.5" transform="rotate(-90 136.1 132.5)">C8</text>
<text x="138.7" y="135.9" transform="rotate(-90 138.7 135.9)">0.01uF</text>
<text x="142.1" y="132.5" transform="rotate(-90 142.1 132.5)">C9</text>
<text x="144.7" y="135.9" transform="rotate(-90 144.7 135.9)">0.01uF</text>
<text x="267.2" y="133">J3</text>
<text x="54.7" y="139">W3</text>
<text x="246.6" y="144.1">R11</text>
<text x="246.6" y="147.6">100</text>
<text x="267.2" y="158.8">MICROSD</text>
<text x="175.9" y="162.9">HOLE1</text>
<text x="184.5" y="162.9">HOLE2</text>
<text x="139.5" y="172.9" transform="rotate(-90 139.5 172.9)">330</text>
<text x="175.9" y="168.4">M3</text>
<text x="175.9" y="173.2">HOLE4</text>
<text x="184.5" y="168.4">M3</text>
<text x="184.5" y="173.2">HOLE3</text>
<text x="41.7" y="175.8">J5</text>
<text x="49.6" y="174.2">D1</text>
<text x="49.6" y="176">PMEG3050BEP</text>
<text x="76.2" y="174.2">U2</text>
<text x="76.2" y="176">MCP1700</text>
<text x="108.9" y="174.2">U3</text>
<text x="108.9" y="176">MCP1700</text>
<text x="139.5" y="178.1" transform="rotate(-90 139.5 178.1)">R5</text>
<text x="175.9" y="178.7">M3</text>
<text x="184.5" y="178.7">M3</text>
<text x="41.7" y="183">HEADER2</text>
<text x="72.6" y="182.7">C1</text>
<text x="72.6" y="184.4">10uF</text>
<text x="95" y="182.7">C2</text>
<text x="95" y="184.4">10uF</text>
<text x="127.7" y="182.7">C3</text>
<text x="127.7" y="184.4">10uF</text>
<text x="137.8" y="184.1" transform="rotate(-90 137.8 184.1)">GREEN</text>
<text x="141.6" y="180.3">LD2</text>
<text x="72.8" y="186.3">16V</text>
<text x="95.2" y="186.3">16V</text>
<text x="127.9" y="186.3">16V</text>
<text x="219.9" y="194">*</text>
</g>
<g font-size="1.6" fill="#800000">
<text x="183.3" y="22">VIN</text>
<text x="190.2" y="22">+5V</text>
<text x="218.6" y="19.5">+5V +5V +5V</text>
<text x="242.7" y="19.5">3V3</text>
<text x="251.3" y="19.5">3V3</text>
<text x="86.6" y="34.9">MIDI-RX-5V</text>
<text x="108.9" y="33.2">MP3-DREQ-3V3</text>
<text x="108.9" y="36.7">SD-CS-5V</text>
<text x="108.9" y="40.1">MP3-CS-5V</text>
<text x="108.9" y="41.8">MP3-DCS-5V</text>
<text x="207" y="38.4">MP3-RST-5V</text>
<text x="207" y="41.8">MP3-CS-5V</text>
<text x="207" y="40.1">MP3-DCS-5V</text>
<text x="254.3" y="38.4">MP3-RST-3V3</text>
<text x="254.3" y="41.8">MP3-CS-3V3</text>
<text x="254.3" y="40.1">MP3-DCS-3V3</text>
<text x="108.9" y="43.5">MP3-RST-5V</text>
<text x="207" y="43.5">SD-CS-5V</text>
<text x="207" y="45.3">SCK-5V</text>
<text x="207" y="47">MOSI-5V</text>
<text x="254.3" y="43.5">SD-CS-3V3</text>
<text x="254.3" y="45.3">SCK-3V3</text>
<text x="254.3" y="47">MOSI-3V3</text>
<text x="108.9" y="48.7">MOSI-5V</text>
<text x="108.9" y="50.4">MISO-3V3</text>
<text x="170.9" y="50.4">SCK-5V</text>
<text x="207" y="48.7">MIDI-RX-5V</text>
<text x="254.3" y="48.7">MIDI-RX-3V3</text>
<text x="69.8" y="57.3">1V8</text>
<text x="74.9" y="57.3">1V8</text>
<text x="80.1" y="57.3">3V3</text>
<text x="85.3" y="57.3">3V3</text>
<text x="90.4" y="57.3">3V3</text>
<text x="95.6" y="57.3">3V3</text>
<text x="238.4" y="70.2">+5V</text>
<text x="78.4" y="78.8">1V8</text>
<text x="88.7" y="78.8">3V3</text>
<text x="99" y="78.8">3V3</text>
<text x="118.8" y="78.8">3V3</text>
<text x="234.9" y="83.9">+5V</text>
<text x="49.6" y="99.4">MP3-RST-3V3</text>
<text x="116.7" y="101.2">MIDI-RX-3V3</text>
<text x="49.6" y="102.9">MP3-DCS-3V3</text>
<text x="49.6" y="104.6">MP3-CS-3V3</text>
<text x="147.7" y="106.3">RIGHT</text>
<text x="49.6" y="108">SCK-3V3</text>
<text x="49.6" y="109.7">MOSI-3V3</text>
<text x="49.6" y="111.5">MISO-3V3</text>
<text x="147.7" y="108">LEFT</text>
<text x="250.5" y="113.2">3V3</text>
<text x="255.6" y="113.2">3V3</text>
<text x="259.9" y="113.2">3V3</text>
<text x="49.6" y="114.9">MP3-DREQ-3V3</text>
<text x="51.7" y="133.8">3V3</text>
<text x="238.8" y="136.4">SD-CS-3V3</text>
<text x="238.8" y="138.1">MOSI-3V3</text>
<text x="238.8" y="141.6">SCK-3V3</text>
<text x="238.8" y="145">MISO-3V3</text>
<text x="138.6" y="165.7">3V3</text>
<text x="59.4" y="172.5">VIN</text>
<text x="69.7" y="171.7">+5V</text>
<text x="92.2" y="171.7">3V3</text>
<text x="102.5" y="171.7">3V3</text>
<text x="124.8" y="171.7">1V8</text>
</g>
</svg>
